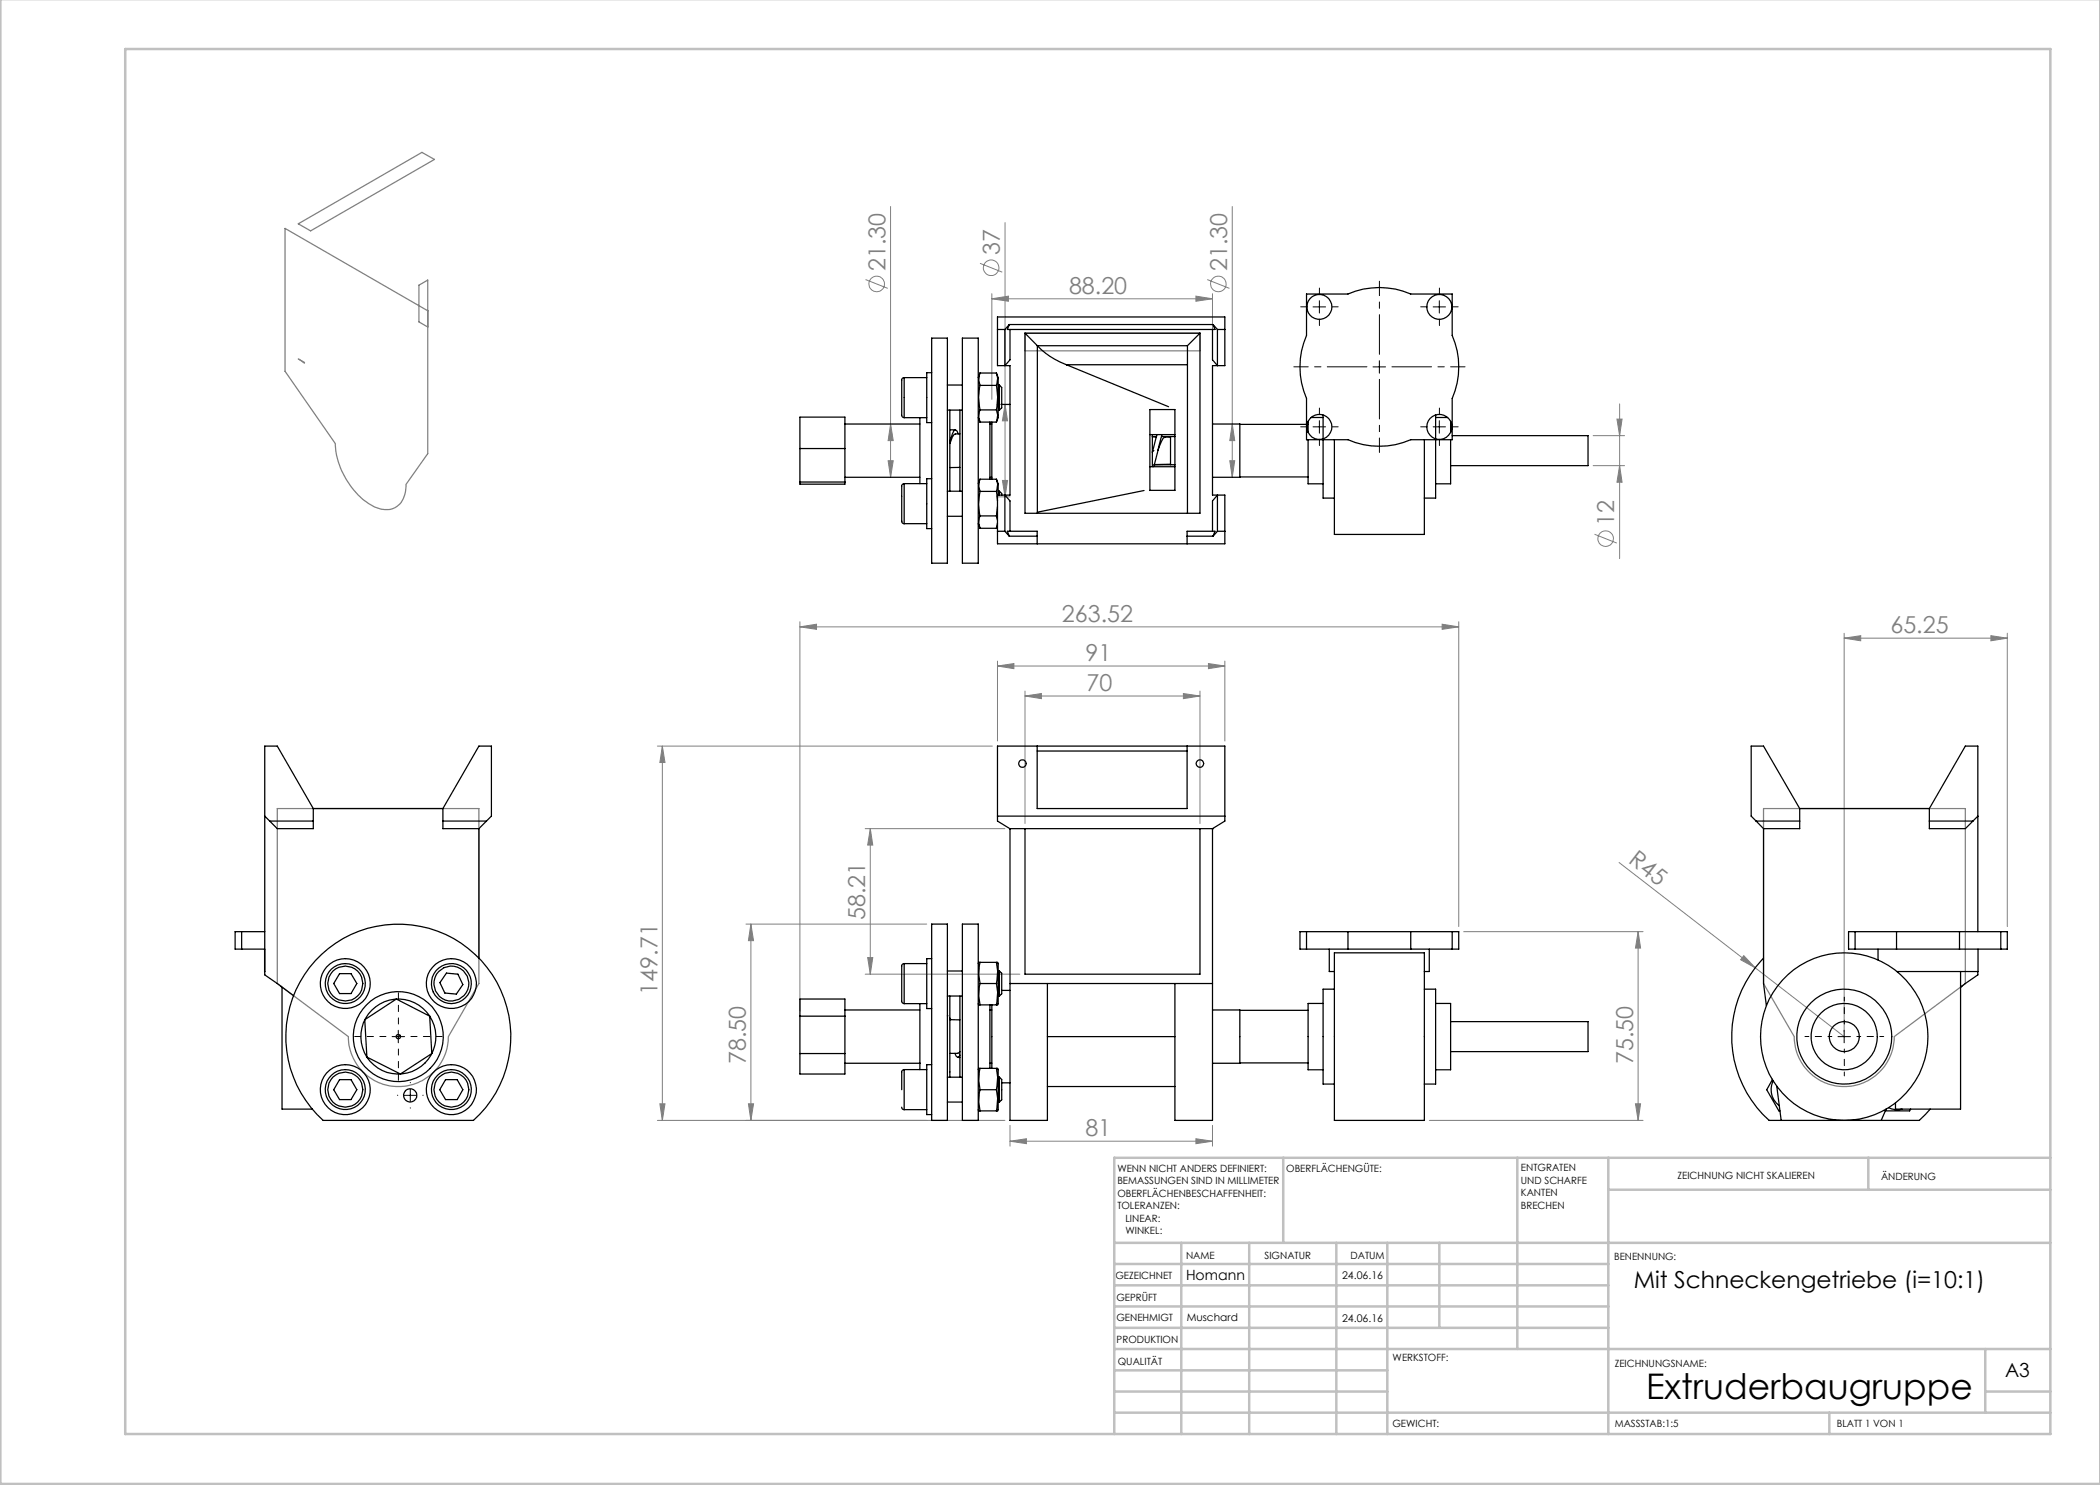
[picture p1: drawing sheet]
<svg xmlns="http://www.w3.org/2000/svg" width="420mm" height="297mm" viewBox="0 0 420 297" stroke-linecap="round" stroke-linejoin="round" font-family="sans-serif">
<g fill="none" stroke="#808080" stroke-width=".2">
<path d="M173.1 55.9l4.5 1.8M178.1 41.3v54.2M196 52.7l4.4 1.7M198.4 59.8l3.3-.6v1.1zM198.4 58.7v21.2M198.4 59.8h44.1M201 44.5v54.9M239.2 59.2l3.3 .6-3.3 .5zM241.4 55.9l4.5 1.8M242.5 58.7v13.4M246.5 41.3v54.2M177.6 92.1h1l-.5 3.4z"/>
<path d="M178.1 84.8l.5 3.3h-1zM199.4 99.4h2.6M199.4 80.9h2.6M200.5 96.1h1l-.5 3.3zM201 80.9l.5 3.3h-1zM246 92.1h.9l-.4 3.4zM246.5 84.8l.4 3.3h-.9zM318.6 87.1h6.3M318.6 93.1h6.3M323.4 83.8h1l-.5 3.3zM323.9 93.1l.5 3.3h-1zM323.9 80.8v30.9"/>
<path d="M318.9 106.9l4.5 1.7M160 125.4l3.3-.6v1.1zM160 124.4v77.8M160 125.4h131.7M199.5 133.2l3.3-.5v1zM199.5 132.2v16M199.5 133.2h45.5M205 139.2l3.3-.5v1zM205 138.2v26.5M205 139.2h35M236.7 138.7l3.3 .5-3.3 .5zM240 138.2v26.5"/>
<path d="M241.7 132.7l3.3 .5-3.3 .5zM245 132.2v16M288.4 124.8l3.3 .6-3.3 .5zM291.7 124.4v60.9M368.8 127.6l3.3-.5v1.1zM368.8 126.6v79.7M368.8 127.6h32.7M398.2 127.1l3.3 .5-3.3 .6zM401.5 126.6v58.7M131.5 149.2h67M132.5 149.2v74.9M132.5 149.2l.5 3.3h-1z"/>
<path d="M173 165.7h28M174.1 165.7l.5 3.3h-1.1zM174.1 165.7v29.1M323.8 172.5l27.2 21.1M149.2 184.8h36.1M150.2 184.8v39.3M150.2 184.8l.5 3.3h-1zM173 194.8h31M173.5 191.5h1.1l-.5 3.3zM292.7 186.3h35.9M327.6 186.3v37.8M327.6 186.3l.5 3.3h-1z"/>
<path d="M348.8 191.1l2.2 2.5-2.9-1.7zM351 193.6l17.8 13.7M131.5 224.1h69.5M132 220.8h1l-.5 3.3zM149.7 220.8h1l-.5 3.3zM202 228.2l3.3-.5v1zM202 225.1v4.1M202 228.2h40.5M239.2 227.7l3.3 .5-3.3 .5zM242.5 225.1v4.1M285.9 224.1h42.7M327.1 220.8h1l-.5 3.3z"/>
<circle cx="175.3" cy="56.8" r="1.56"/>
<circle cx="198.2" cy="53.5" r="1.55"/>
<circle cx="243.7" cy="56.8" r="1.56"/>
<circle cx="321.1" cy="107.7" r="1.55"/>
</g>
<path d="M59.7 44.8l24.7-14.3 2.5 1.4-24.8 14.3zM59.7 71.8l1.2 .7v.1zM85.5 62.2l-28.5-16.5v28.6l10.1 14.4a15.4 15.4 0 0 0 8 12.8 4 4 0 0 0 5.5-1.7l.5-1.5 .1-1.4 4.3-6.2v-34.7l-1.7 1v7.4l1.7 1M205 66.6h35v3.6h-35zM55.5 161.7h40.3v35l-6.1 10.6a10 10 0 0 1-10 10 10 10 0 0 1-10-10l-14.2-10.6zM352.7 161.7h40.4v35l-14.3 10.6a10 10 0 0 1-10 10 10 10 0 0 1-10-10l-6.1-10.6z" fill="none" stroke="#808080" stroke-width=".25"/>
<g fill="none" stroke="#c0c0c0" stroke-width=".5">
<path d="M.1 -.1v296.9h419.9M25 9.8h385.1v277h-385.1zM256.6 231.6v17M303.5 231.6v38.2M321.7 231.6v55.2M321.7 237.9h88.4M373.7 231.6v6.3M410.1 231.6h-187.3v55.2M222.8 248.6h187.3M222.8 257.1h98.9M222.8 252.8h98.9M236.3 248.6v38.2"/>
<path d="M249.8 248.6v38.2M267.3 248.6v38.2M277.5 248.6v38.2M287.9 248.6v17M222.8 265.6h98.9M222.8 261.3h98.9M222.8 278.3h54.7M222.8 274.1h54.7M222.8 269.8h187.3M397.1 278.3h13M397.1 269.8v12.7M222.8 282.5h187.3"/>
<path d="M365.9 282.5v4.3"/>
</g>
<path d="M273.4 73.4h-14.6M275.9 70.9v-14.7M275.9 75.9v14.6M278.4 73.4h14.6" fill="none" stroke="#000" stroke-width=".2" stroke-dasharray="15.2 1.3 1.3 1.3" stroke-dashoffset="7.3"/>
<g fill="none" stroke="#000" stroke-width=".2" stroke-dasharray="15.2 1.3 1.3 1.3">
<path d="M263.9 58.9v-1.3M287.9 58.9v-1.3M261.4 61.4h-1.3M263.9 63.9v1.2M266.4 61.4h1.2M285.4 61.4h-1.3M287.9 63.9v1.2M290.4 61.4h1.2M261.4 85.4h-1.3M263.9 82.9v-1.3M263.9 87.9v1.2M266.4 85.4h1.2"/>
<path d="M285.4 85.4h-1.3M287.9 82.9v-1.3M287.9 87.9v1.2M290.4 85.4h1.2M79.6 219.1h-.1M82.1 216.6v-.1M84.6 219.1h.1M82.1 221.6h.1"/>
</g>
<g fill="none" stroke="#000" stroke-width=".2">
<path d="M262.6 61.4h2.5M263.9 60.1v2.5M274.6 73.4h2.5M275.9 72.1v2.5M286.6 61.4h2.5M287.9 60.1v2.5M262.6 85.4h2.5M263.9 84.1v2.5M286.6 85.4h2.5M287.9 84.1v2.5M78.4 207.3h2.5M79.7 206.1v2.5"/>
<path d="M80.8 219.1h2.5M82.1 217.8v2.5M367.6 207.3h2.5M368.8 206.1v2.5"/>
</g>
<path d="M366.4 207.3h-5.4M368.9 204.8v-5.4M368.9 209.8v5.4M371.4 207.3h5.3" fill="none" stroke="#000" stroke-width=".2" stroke-dasharray="15.2 1.3 1.3 1.3" stroke-dashoffset="14.5"/>
<path d="M77.2 207.3h-6.3M79.7 204.8v-6.2M79.7 209.8v6.3M82.2 207.3h6.2" fill="none" stroke="#000" stroke-width=".2" stroke-dasharray="15.2 1.3 1.3 1.3" stroke-dashoffset="14"/>
<g fill="#808080">
<path d="M348.8 191.1l2.2 2.5-2.9-1.7z"/>
<path d="M160 125.4l3.3-.6v1.1zM288.4 124.8l3.3 .6-3.3 .5zM202 228.2l3.3-.5v1zM239.2 227.7l3.3 .5-3.3 .5zM368.8 127.6l3.3-.5v1.1zM398.2 127.1l3.3 .5-3.3 .6z"/>
<path d="M199.5 133.2l3.3-.5v1zM241.7 132.7l3.3 .5-3.3 .5z"/>
<path d="M200.5 96.1h1l-.5 3.3zM201 80.9l.5 3.3h-1z"/>
<path d="M246 92.1h.9l-.4 3.4zM246.5 84.8l.4 3.3h-.9z"/>
<path d="M173.5 191.5h1.1l-.5 3.3zM174.1 165.7l.5 3.3h-1.1z"/>
<path d="M178.1 84.8l.5 3.3h-1zM177.6 92.1h1l-.5 3.4z"/>
<path d="M323.4 83.8h1l-.5 3.3zM323.9 93.1l.5 3.3h-1z"/>
<path d="M132.5 149.2l.5 3.3h-1zM132 220.8h1l-.5 3.3zM150.2 184.8l.5 3.3h-1zM149.7 220.8h1l-.5 3.3z"/>
<path d="M327.6 186.3l.5 3.3h-1zM327.1 220.8h1l-.5 3.3z"/>
<path d="M198.4 59.8l3.3-.6v1.1zM239.2 59.2l3.3 .6-3.3 .5z"/>
<path d="M205 139.2l3.3-.5v1zM236.7 138.7l3.3 .5-3.3 .5z"/>
</g>
<g fill="none" stroke="#000" stroke-width=".25">
<path d="M261.3 58.8h8.3a15.8 15.8 0 0 1 12.6 0h8.2v8.3a15.8 15.8 0 0 1 0 12.6v8.2h-8.2a15.8 15.8 0 0 1-12.6 0h-8.3v-8.2a15.8 15.8 0 0 1 0-12.6zM180.8 75.5h-.1a.56 .56 0 0 0-.4 .8v6.1a.82 .82 0 0 0 .4 1.1h.1M180.8 75.5v8M180.8 75.5h4.5M186.3 74.5h-1v10h1M186.3 67.6h3.2v45h-3.2zM189.5 77h3M192.5 67.6h3.2v45h-3.2zM196 74.6l-.2 1.5 .2 1M196 77.1a10.8 10.8 0 0 0 0 4.9M196 74.6l-.3 .9M196 74.6h3.3"/>
<path d="M196 77.1h3.3M199.3 74.6l.2 1-.2 1.5M199.3 77.1a12.3 12.3 0 0 1 0 4.9M199.3 74.6l.3 .9v8l-.3 .9M199.5 63.4h45.5v9.7h-2.5v25.9h2.5v9.8h-45.5v-9.8h2.5v-25.9h-2.5zM199.5 65.9h1.5M199.6 77h.3M199.9 77v5M199.9 77l.4 .5v4.1l-.4 .4M201 65.9v7.2l1-1.1v-6.1M201.9 64.9l-.9 1M201.9 64.9l-.4 1h41.5l-.4-1"/>
<path d="M201.9 64.9h40.7M205 66.6v36.1h35v-36.1M205 66.6h35M205 66.6l2.5 2.5M207.5 69.1v33.6M207.5 69.1h30M207.5 69.1l.2 .3a15.2 15.2 0 0 0 5.6 3.6M213.3 73l20.4 8.3M213.3 73h24.2M237.5 69.1v33.6M240 66.6l-2.5 2.5M242.5 65.9v6.1l1 1.1v-7.2"/>
<path d="M242.6 64.9l.9 1M243.5 65.9h1.5M160 83.4h9v13.4h-9zM160 96.4h9M160 89.7h9M169 84.8h15M169 95.5h15M180.3 97.3v6.9M180.8 96.7l-.3 .2-.2 .3M180.8 96.7v8M180.8 83.5h4.5M180.8 96.7h4.5"/>
<path d="M184 83.5v13.2M186.3 95.7h-1v10h1M189.5 82h3M189.5 98.2h3M190 82v16.2M190.1 86h1M191.7 86.8l-.3-.6-.3-.2-.3 .1-.8 2.3M192 82v16.2M192 86.8h-.9a2.67 2.67 0 0 0-1.1 1.9M192 93.5h-2M195.7 83.5l.3 .9M196 82l-.2 1.4 .2 1"/>
<path d="M196 95.8l-.2 1.5 .2 1M196 98.3a10.8 10.8 0 0 0 0 4.9M196 95.8l-.3 .9M196 82h3.3M196 84.4h3.3M196 98.3h3.3M196 95.8h3.3M198 84.4v11.4M198 84.8h.4M198 95.5h.4M198.4 84.4v11.4M199.3 82l.2 1-.2 1.4"/>
<path d="M199.3 95.8l.2 1-.2 1.5M199.3 98.3l.2 1.9M199.3 95.8a6.3 6.3 0 0 1 .3 3.2M199.6 82h.3M199.6 98.2h.3M199.9 98.2v.8M199.9 98.2l.4 .5v.3M200.3 80.9h1.7M228.8 98.1l-21.3 4.3M230 98.1v-16.2h5v16.2M230 93.3h5M230 86.9h5"/>
<path d="M230 98.1h5M230.5 86.9v6.4M230.5 87.3l.8 .1M230.5 87.3h.8M230.6 90.1h.1M230.6 90.1l-.1 .3M230.8 93h4.2M231.4 86.9l-.9 3.6M232.3 87.3h2.7M232.4 86.9l-1.7 6.4M234.1 87.3v5.7M234.1 87.4h-1.1a5.4 5.4 0 0 0-1.4 2.7"/>
<path d="M234.1 92.8l-3.2 .1M242.5 84.8h5.5v10.7h-5.5M248 84.9h13.3M248 95.4h13.6M261.4 84.9h.2M261.6 87.9v8.9h3M261.6 84.3v2.2M262.2 83.5h2.4M264.6 87.9v11.7h2.3M264.6 83v4.8M266.9 87.9v19h18v-19M287.1 83v4.8"/>
<path d="M287.1 87.9v11.7h-2.2M287.1 83.5h2.4M290.1 84.3v2.2M290.1 87.9v8.9h-3M290.4 87.1h27.2v6h-27.5M180.3 104.2l.3 .5h.2M180.8 104.7h4.5M189.5 103.3h3M195.7 104.7l.3 1M196 103.2l-.2 1.4 .2 1.1M196 103.2h3.3M196 105.7h3.3"/>
<path d="M199.3 103.2l.2 .8M199.5 101.3l-.2 1.9M199.5 104.6l-.2 1.1M199.5 105.1l-.2 .6M199.5 106.3h1.5M201 106.3v-7.3l1 1.2v6.1M201 106.3l.9 .9M201.9 107.2l-.4-.9h5.9v2.5M201.9 107.2h5.5M237.4 107.2h5.2M242.5 106.3v-6.1l1-1.2v7.3M242.6 107.2l.4-.9h-5.6v2.5"/>
<path d="M243.5 106.3h1.5M243.5 106.3l-.9 .9M199.5 149.2h45.5v15l-2.5 1.5h-40.5l-2.5-1.5zM207.4 149.2v12.5h30v-12.5M207.4 150.2h30M53.9 164.2h8.8M62.7 161.7v4h-7.2l-2.5-2.5M62.7 161.7l-7.2-12.5h-2.5v45.8l5.7 4.1M62.7 161.7h25.9M88.6 161.7v4h7.2M88.6 161.7l7.2-12.5h2.5v14l-2.5 2.5M88.6 164.2h8.7"/>
<path d="M95.8 165.7v25.9M199.5 163.2h45.5M202 165.7v58.4h7.5v-27.4M205 165.7v29.1h35v-29.1M242.5 165.7h.1M242.5 165.7v58.4h-7.5v-27.4M351.2 164.2h8.7M351.2 164.2l1.5 1.5M352.7 165.7v31l.6 4.4M359.9 161.7v4h-7.2M359.9 161.7l-7.2-12.5h-2.5v14l1 1M359.9 161.7h26"/>
<path d="M385.9 161.7v4h7.2l2.5-2.5M385.9 161.7l7.2-12.5h2.5v37.1M385.9 164.2h8.7M48.3 186.3h-1.3v3.5h1.3M48.3 189.8h4.7M48.3 186.3h4.7M48.3 186.3v3.5M52.9 189.8l.1 4.5M56.2 197.3h.1M56.4 197.4v24.4h6.1M63.1 192.1a22.5 22.5 0 0 1 32.6-.6 22.5 22.5 0 0 1-1 32.6h-30.1a22.5 22.5 0 0 1-1.5-32zM67.9 194.7h2.3l1.2 2-1.2 2h-2.3l-1.2-2z"/>
<path d="M89.3 194.6l2.3 .2 1 2.1-1.3 1.9-2.3-.2-1-2.1zM160 199.8h9v15h-9zM180.8 192.7l-.2 .1-.3 .3v7.1a.49 .49 0 0 0 .5 .5M180.8 192.7v8M180.8 192.7h4.5M186.3 191.7h-1v10h1M186.3 184.8h3.2v39.3h-3.2zM189.5 194.2h3M189.5 199.2h3M190 199.2v16.2M192 199.2v16.2M192.5 184.8h3.2v39.3h-3.2z"/>
<path d="M195.7 192.5v.2M195.8 192.5h.2M196 196.7l-.2 2.5 .2 1.8M196 192.5l-.2 2.4 .2 1.8M196 196.7h3.3M196 192.5h3.3M199.3 196.7l.2 1.8-.2 2.5M199.3 192.5l.2 1.7-.2 2.5M199.3 192.5h.1a.44 .44 0 0 1 .2 .6v7.3a.44 .44 0 0 1-.2 .6h-.1M199.6 194.2h.3M199.6 199.2h.3M199.9 194.2v5"/>
<path d="M199.9 194.2l.4 .5v4.1l-.4 .4M200.3 198.1h1.7M202 196.7h40.5M261.3 186.3h-1.3v3.5h1.3M261.3 189.8h8.3M261.3 186.3h8.3M261.3 186.3v3.5M265.9 189.8v4.5h1M266.9 190.6h18v33.5h-18zM266.9 197.8h-2.3v19h2.3M269.6 189.8h12.6M269.6 186.3h12.6"/>
<path d="M269.6 186.3v3.5M282.2 186.3v3.5M282.2 189.8h8.2M282.2 186.3h8.2M284.9 197.8h2.2v19h-2.2M285.9 189.8v4.5h-1M290.4 186.3h1.3v3.5h-1.3M290.4 186.3v3.5M352.7 191.6a22.5 22.5 0 0 0 1.1 32.5h30.1l2.1-2.3M371 186.3h-1.3v3.5h1.3M371 189.8h8.3M371 186.3h8.3"/>
<path d="M371 186.3v3.5M375.6 189.8v2.2M379.3 186.3h12.6M379.3 189.8h12.6M379.3 186.3v3.5M391.9 189.8h8.3M391.9 186.3h8.3M391.9 186.3v3.5M392.1 194.3v27.5h-13v-1.2M392.3 197.3h.1M395.6 194.3v.7l-3.5 2.4M395.6 189.8v4.5h-16.2"/>
<path d="M400.2 186.3h1.3v3.5h-1.3M400.2 186.3v3.5M67.9 215.9h2.3l1.2 2-1.2 2h-2.3l-1.2-2zM73 203.9l6.3-4.1 6.6 3.4 .5 7.5-6.3 4.1-6.7-3.4zM89.1 215.9h2.3l1.2 2-1.2 2h-2.3l-1.2-2zM160 210.7h9M160 203.2h9M169 202h15M169 212.7h15M180.8 213.9h-.1a.56 .56 0 0 0-.4 .8v3.2M180.8 213.9v8M180.8 213.9h4.5"/>
<path d="M180.8 200.7h4.5M184 200.7v13.2M186.3 212.9h-1v10h1M189.5 215.4h3M189.5 203.2h.1M190 203.6l.1 .3M190 210.7h1.6M190 203.9l2 .1M191 210.7l.2 .5 .4 .3 .4-.5M191.6 211.5h.4M192 210.3l-.4 .3M195.7 200.7v.3h.3"/>
<path d="M196 213.7l-.2 2.5 .2 1.7M196 213.7h-.3v.2M196 217.9l-.2 2.5 .2 1.8M196 213.7h3.3M196 217.9h3.3M196 201h3.3M198 201v12.7M198 202h.4M198 212.7h.4M198.4 201v12.7M199.3 217.9l.2 1.8-.2 2.5M199.3 213.7l.2 1.7-.2 2.5"/>
<path d="M199.3 213.7h.2l.1 .2v8l-.1 .3h-.2M199.6 215.4h.3M199.9 215.4v5M199.9 215.4l.4 .5v4.1l-.4 .4M200.3 216.6h1.7M209.5 217.3h25.5M209.5 207.3h25.5M242.5 202h5.5v10.7h-5.5M248 202.1h13.6M248 212.6h13.6M264.6 200.7h-3v13.3h3M287.1 200.7h3v13.3h-3"/>
<path d="M290.1 204.3h27.5v6h-27.5M354.5 215.9l-1.2 2 2.5 4.3h.2M354.6 216.2a3.9 3.9 0 0 0 1.2 5M355.4 217.2l.8 6.9M180.3 221.4l.1 .3 .4 .2M180.8 221.9h4.5M189.5 220.4h3M195.7 221.9v.3M195.8 222.2h.2M196 222.2h3.3M199.6 220.4h.3M377.2 221.8l-1 2.3"/>
<path d="M377.7 221.5a3.8 3.8 0 0 0 2.7 .3M382.1 221.8l-.2 .4h-4.9"/>
<circle cx="263.9" cy="61.4" r="2.49"/>
<circle cx="287.9" cy="61.4" r="2.49"/>
<circle cx="263.9" cy="85.4" r="2.5"/>
<circle cx="287.9" cy="85.4" r="2.5"/>
<circle cx="204.5" cy="152.7" r=".76"/>
<circle cx="240" cy="152.7" r=".75"/>
<circle cx="69.1" cy="196.7" r="4"/>
<circle cx="69.1" cy="196.7" r="5"/>
<circle cx="69.1" cy="196.7" r="3.5"/>
<circle cx="90.3" cy="196.7" r="5"/>
<circle cx="90.3" cy="196.7" r="3.5"/>
<circle cx="90.3" cy="196.7" r="4"/>
<circle cx="69.1" cy="217.9" r="4"/>
<circle cx="69.1" cy="217.9" r="5"/>
<circle cx="69.1" cy="217.9" r="3.5"/>
<circle cx="79.7" cy="207.3" r="9"/>
<circle cx="79.7" cy="207.3" r=".44"/>
<circle cx="79.7" cy="207.3" r="7.5"/>
<circle cx="82" cy="219.1" r="1.33"/>
<circle cx="90.3" cy="217.9" r="5"/>
<circle cx="90.3" cy="217.9" r="3.5"/>
<circle cx="90.3" cy="217.9" r="4"/>
<circle cx="368.8" cy="207.3" r="6.6"/>
<circle cx="368.9" cy="207.3" r="16.7"/>
<circle cx="368.9" cy="207.3" r="9.5"/>
<circle cx="368.9" cy="207.3" r="3"/>
</g>
<text font-size="7.1" x="329.2" y="279.9">Extruderbaugruppe</text>
<g font-size="4.7" fill="#808080">
<text x="200" y="51" transform="rotate(-90 200 51)">37</text>
<text x="177.1" y="54.2" transform="rotate(-90 177.1 54.2)">21.30</text>
<text x="213.8" y="58.7">88.20</text>
<text x="245.4" y="54.2" transform="rotate(-90 245.4 54.2)">21.30</text>
<text x="322.9" y="105.1" transform="rotate(-90 322.9 105.1)">12</text>
<text x="212.4" y="124.3">263.52</text>
<text x="378.1" y="126.6">65.25</text>
<text x="217.1" y="132.2">91</text>
<text x="217.3" y="138.2">70</text>
<text x="325.5" y="172.5" transform="rotate(38 325.5 172.5)">R45</text>
<text x="173.1" y="184" transform="rotate(-90 173.1 184)">58.21</text>
<text x="131.5" y="198.9" transform="rotate(-90 131.5 198.9)">149.71</text>
<text x="149.2" y="212.8" transform="rotate(-90 149.2 212.8)">78.50</text>
<text x="326.6" y="212.8" transform="rotate(-90 326.6 212.8)">75.50</text>
<text x="217.1" y="227.2">81</text>
</g>
<text font-size="4.7" x="326.7" y="257.5">Mit Schneckengetriebe (i=10:1)</text>
<text font-size="3.9" x="401" y="275.4">A3</text>
<text font-size="2.8" x="237.2" y="255.9">Homann</text>
<g font-size="2.1">
<text x="268.4" y="255.8">24.06.16</text>
<text x="237.3" y="264.2">Muschard</text>
<text x="268.4" y="264.4">24.06.16</text>
</g>
<g font-size="2">
<text x="223.5" y="234.4">WENN NICHT ANDERS DEFINIERT:</text>
<text x="223.5" y="236.9">BEMASSUNGEN SIND IN MILLIMETER</text>
<text x="223.5" y="239.4">OBERFLÄCHENBESCHAFFENHEIT:</text>
<text x="257.2" y="234.4">OBERFLÄCHENGÜTE:</text>
<text x="304.2" y="234.3">ENTGRATEN</text>
<text x="304.2" y="236.8">UND SCHARFE</text>
<text x="304.2" y="239.3">KANTEN</text>
<text x="335.5" y="235.8">ZEICHNUNG NICHT SKALIEREN</text>
<text x="376.2" y="236">ÄNDERUNG</text>
<text x="223.5" y="241.9">TOLERANZEN:</text>
<text x="225.1" y="244.4">LINEAR:</text>
<text x="304.2" y="241.8">BRECHEN</text>
<text x="225.1" y="246.9">WINKEL:</text>
<text x="237.2" y="251.8">NAME</text>
<text x="252.9" y="251.7">SIGNATUR</text>
<text x="270.1" y="251.7">DATUM</text>
<text x="223.1" y="255.9">GEZEICHNET</text>
<text x="322.8" y="252">BENENNUNG:</text>
<text x="223.3" y="260.1">GEPRÜFT</text>
<text x="223.3" y="264.2">GENEHMIGT</text>
<text x="223.3" y="268.6">PRODUKTION</text>
<text x="223.5" y="272.9">QUALITÄT</text>
<text x="278.5" y="272.3">WERKSTOFF:</text>
<text x="323" y="273.4">ZEICHNUNGSNAME:</text>
<text x="278.5" y="285.3">GEWICHT:</text>
<text x="323" y="285.4">MASSSTAB:1:5</text>
<text x="367.4" y="285.4">BLATT 1 VON 1</text>
</g>
</svg>
